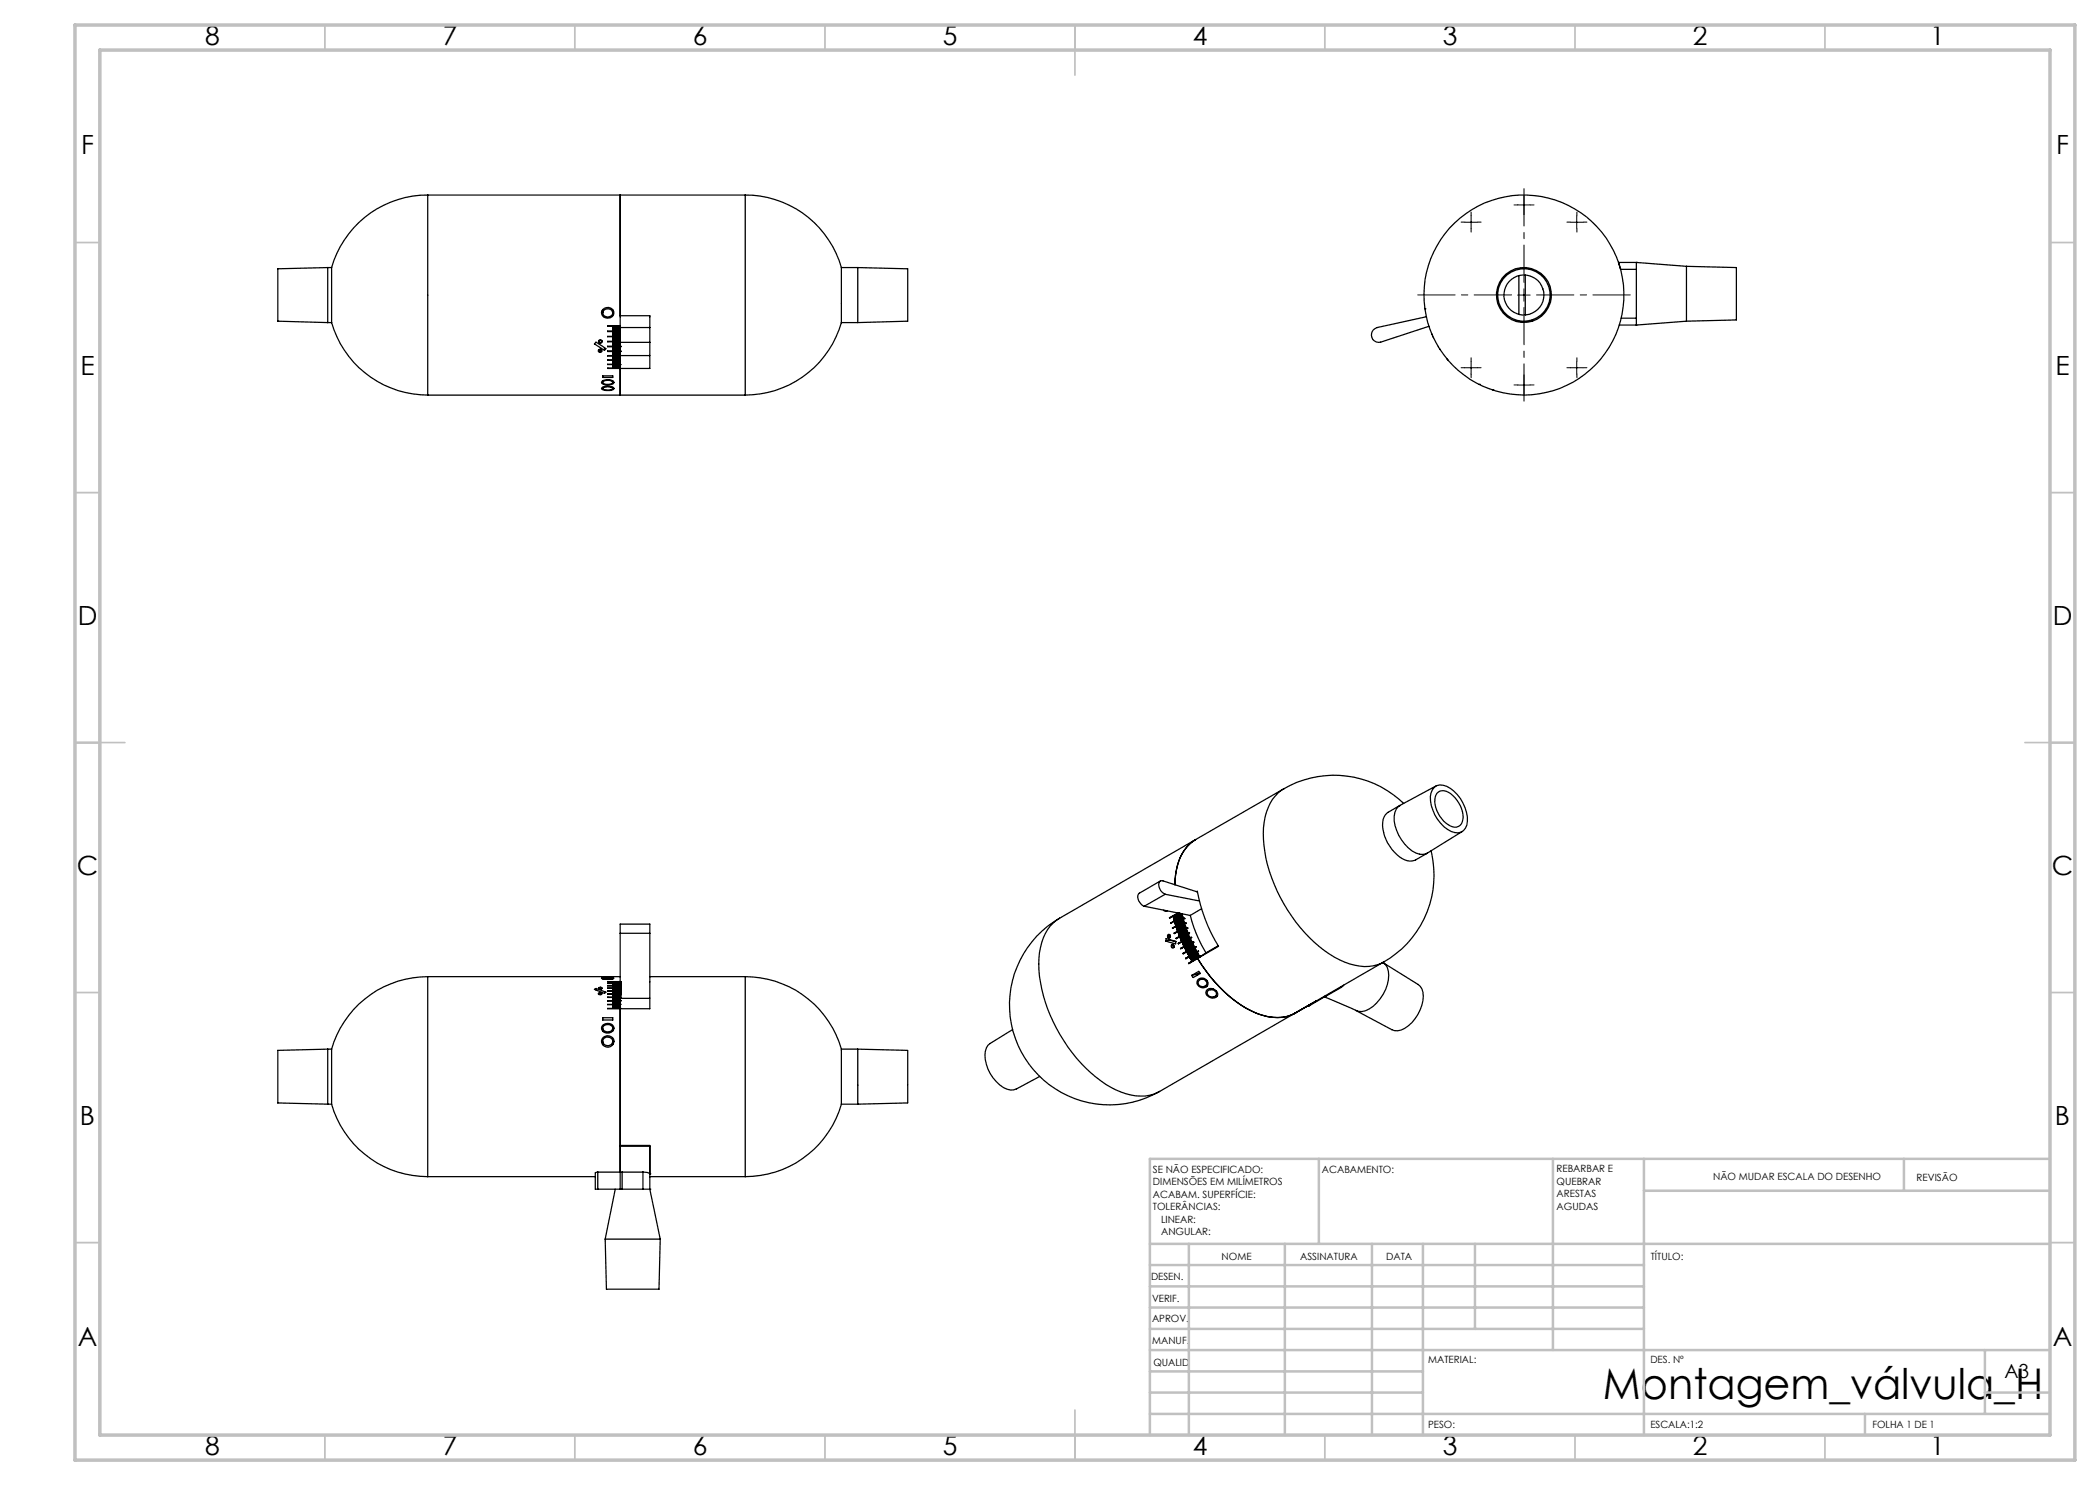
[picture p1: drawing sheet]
<svg xmlns="http://www.w3.org/2000/svg" width="420mm" height="297mm" viewBox="0 0 420 297" stroke-linecap="round" stroke-linejoin="round" font-family="sans-serif">
<path d="M302.3 59h-18.7M304.8 56.5v-18.8M307.3 59h18.8M304.8 61.5v18.7" fill="none" stroke="#000" stroke-width=".2" stroke-dasharray="15.2 1.3 1.3 1.3" stroke-dashoffset="7.8"/>
<g fill="none" stroke="#000" stroke-width=".2" stroke-dasharray="15.2 1.3 1.3 1.3">
<path d="M304.8 39.7v-.7M293 44.4h-.8M294.2 43.2v-.8M294.2 45.7v.7M295.5 44.4h.7M303.6 41h-.8M304.8 42.2v.8M306.1 41h.7M314.1 44.4h-.7M315.4 43.2v-.8M315.4 45.7v.7M316.6 44.4h.8"/>
<path d="M293 73.5h-.8M294.2 72.3v-.8M294.2 74.8v.7M295.5 73.5h.7M303.6 77h-.8M304.8 75.7v-.7M304.8 78.2v.8M306.1 77h.7M314.1 73.5h-.7M315.4 72.3v-.8M315.4 74.8v.7M316.6 73.5h.8"/>
</g>
<g fill="none" stroke="#000" stroke-width=".2">
<path d="M304.8 39.8v2.5M292.9 44.4h2.6M294.2 43.2v2.5M303.5 59h2.5M303.5 41h2.5M304.8 57.7v2.6M314.1 44.4h2.5M315.3 43.2v2.5M292.9 73.6h2.6M294.2 72.3v2.5M303.5 77h2.5M304.8 75.7v2.5"/>
<path d="M314.1 73.6h2.5M315.3 72.3v2.5"/>
</g>
<g fill="none" stroke="#c0c0c0" stroke-width=".35">
<path d="M65 5v5M115 5v5M165 5v5M215 5v10M265 5v5M315 5v5M365 5v5M15 48.5h5M410 48.5h5M15 98.5h5M410 98.5h5M15 148.5h10"/>
<path d="M405 148.5h10M15 198.5h5M410 198.5h5M15 248.5h5M410 248.5h5M65 287v5M115 287v5M165 287v5M215 282v10M265 287v5M315 287v5M365 287v5"/>
</g>
<g fill="none" stroke="#c0c0c0" stroke-width=".5">
<path d="M263.8 231.8v17M310.6 231.8v38.2M328.8 231.8v55.2M328.8 238.2h81.2M380.8 231.8v6.4M410 231.8h-180v55.2M230 248.8h180M230 257.3h98.8M230 253h98.8M237.8 248.8v38.2M257 248.8v38.2M274.4 248.8v38.2"/>
<path d="M284.6 248.8v38.2M295 248.8v17M230 265.8h98.8M230 261.5h98.8M230 278.5h54.6M230 274.3h54.6M230 270h180M397 278.5h13M397 270v12.8M230 282.8h180M373 282.8v4.2"/>
</g>
<path d="M15 5h400v287h-400zM20 10h390v277h-390z" fill="none" stroke="#c0c0c0" stroke-width=".7"/>
<g fill="none" stroke="#000" stroke-width=".25">
<path d="M85.5 39a19.9 19.9 0 0 0-19.2 14.5M85.5 39v40M85.5 39h63.5M149 39a19.9 19.9 0 0 1 19.3 14.5M149 39v40M65.5 53.5h.8M65.5 53.5v11M65.6 53.5l-10 .3v10.4l10 .3M66.3 53.5v11M168.3 53.5v11M168.3 53.5h3.3v11h-3.3M171.5 53.5l10 .3v10.4l-10 .3"/>
<path d="M303.8 55.1v7.8M305 55v8M327.3 52.5l10 .8M327.3 52.5v1.4M327.3 52.5h-3.6l.4 1.4h3.2M327.3 53.9v9.7M327.3 52.5h.1M337.3 53.3l10 .2v10.5l-10 .2M337.3 53.3v10.9M65.5 64.5h.8M66.3 64.5a20.1 20.1 0 0 0 19.2 14.5M85.5 79h63.5"/>
<path d="M119.2 68.4l2 1.3-.3 .4-2-1.3zM119.8 70v.2M119.8 68.1v.2M120.3 69.9v.3M120.3 68.1v.2M120.4 77.5a2.01 2.01 0 0 1 2.4 .2 2.14 2.14 0 0 1-2.5 0zM120.4 76.3a1.75 1.75 0 0 1 2.4 .2 1.61 1.61 0 0 1-2.1 .4l-.4-.3zM120.4 62.2l.1 .1M120.5 61.9a1.23 1.23 0 0 1 1.6-.3 1.23 1.23 0 0 1 .6 1.5 1.26 1.26 0 0 1-1.5 .5 1.26 1.26 0 0 1-.9-1.3zM120.5 75.2h2.1v.3h-2.1zM120.5 61.9v.7M120.5 76.2v.3"/>
<path d="M120.5 77.5v.2M120.6 77.6a1.8 1.8 0 0 1 2 .1 1.67 1.67 0 0 1-2.1 0zM120.7 76.3l.2-.1a1.38 1.38 0 0 1 1.7 .3 1.55 1.55 0 0 1-2.1 0zM120.8 62.1a1 1 0 0 1 1.1-.3 1 1 0 0 1 .6 1 1.02 1.02 0 0 1-1.1 .6 1.02 1.02 0 0 1-.8-1zM120.9 69.5v.6M122.6 65.5h1.4M122.6 65.6h.1M122.6 65.7h.1M122.6 65.8h.1M122.6 66h1.4M122.6 66.4l1.4 .1M122.6 66.5v.1"/>
<path d="M122.6 66.6v.1M122.6 66.8v.1M122.6 66.9l1.4 .1M122.6 67.4h.1M122.6 67.5h.1M122.6 67.8v.1M122.6 68v.1M122.6 68.1l1.4 .1M122.6 68.5h1.4M122.6 68.6h.1M122.6 68.8l1.4 .1M122.6 68.9v.1"/>
<path d="M122.6 69.4h1.4l-1.4 .1h1.4l-1.4 .1h1.4M122.6 69.6v.1M122.6 69.9h.1M122.6 70h.1M122.6 70.3h1.4M122.6 70.5h.1M122.6 70.7v.1M122.6 71h.1M122.6 71.2l1.4 .1h-1.4h1.4M122.6 71.5h1.4l-1.4 .1M122.6 71.6h1.4M122.6 71.8h.1"/>
<path d="M122.6 71.9v.1M122.6 72.2h1.4l-1.4 .1M122.6 72.3l1.4 .1M122.6 72.4h.1M122.6 72.6h1.4M122.6 72.6v.1M122.6 72.8h1.4M122.6 72.9l1.4 .1M122.6 73h.1M122.6 73.1v.1M122.6 73.3h1.4M122.6 73.4l1.4 .1"/>
<path d="M122.6 68.4l7.4 .1M122.6 61.9v.7M122.6 76.2v.3M122.6 77.4v.3M122.6 65.4h1.4M122.6 65.6h1.4M122.6 65.7h1.4M122.6 65.8h1.4M122.6 65.9h1.4M122.6 66.4h1.4M122.6 66.5h1.4M122.6 66.6h1.4"/>
<path d="M122.6 66.8h1.4M122.6 66.9h1.4M122.6 67.4h1.4M122.6 67.5h1.4M122.6 67.8h1.4M122.6 68h1.4M122.6 68.1h1.4M122.6 68.6h1.4M122.6 68.8h1.4M122.6 68.9h1.4M122.6 69.6h1.4M122.6 69.9h1.4"/>
<path d="M122.6 70h1.4M122.6 70.5h1.4M122.6 70.7h1.4M122.6 71h1.4M122.6 71.4h1.4M122.6 71.8h1.4M122.6 71.9h1.4M122.6 72.1h1.4M122.6 72.3h1.4M122.6 72.4h1.4M122.6 72.5h1.4M122.6 72.7h1.4"/>
<path d="M122.6 73h1.4M122.6 73.1h1.4M122.6 73.2h1.4M122.6 73.5h1.4M122.7 62.2l-.1 .1M124 65.5v3M124 73.7v5.3zM124 65.5v-26.5v24.1h6v2.4M124 65.2h-2.5v.1h2.5M124 65.3h-1.4h1.4M124 65.4h-1.4M124 65.9h-1.4"/>
<path d="M124 66.1h-1.4h1.4M124 66.1l-1.4 .1M124 66.2h-2.5v.1h2.5M124 66.4h-1.4M124 66.7l-1.4 .1M124 67h-1.4l1.4 .1M124 67.1h-1.4h1.4M124 67.2h-1.4M124 67.3h-2.5h2.5M124 67.6h-1.4h1.4M124 67.7h-1.4h1.4M124 67.8h-1.4h1.4"/>
<path d="M124 67.9l-1.4 .1M124 68.2l-1.4 .1M124 68.3h-2.5v.1h2.5M124 68.4h-1.4M124 68.5v.1M124 68.6h-1.4l1.4 .2h-1.4M124 68.8h.1M124 69h-1.4l1.4 .1h-1.4h1.4l-1.4 .1M124 69.2h.1M124 69.2h-2.5v.2h2.5M124 69.4h.1M124 69.7h-1.4h1.4"/>
<path d="M124 69.7v.1M124 69.8h-1.4l1.4 .1M124 69.9v.1M124 70l-1.4 .1h1.4l-1.4 .1M124 70.2h.1M124 70.2h-2.5v.1h2.5M124 70.3h.1M124 70.3v.1M124 70.4h-1.4l1.4 .1M124 70.5l-1.4 .1h1.4M124 70.6v.1M124 70.7h-1.4h1.4"/>
<path d="M124 70.8h-1.4l1.4 .1h-1.4l1.4 .1M124 71l-1.4 .1M124 71.1h.1M124 71.2h.1M124 71.3v.1M124 71.4h-1.4M124 71.4v.1M124 71.6h.1M124 71.6v.1M124 71.7h-1.4l1.4 .1M124 71.8l-1.4 .1h1.4M124 72h-2.5l2.5 .1h-1.4"/>
<path d="M124 72.1v.1M124 72.3h.1M124 72.4l-1.4 .1M124 72.7h-1.4M124 72.7v.1M124 72.8h-2.5l2.5 .1M124 72.9h.1M124 73l-1.4 .1h1.4M124 73.2h-1.4v.4M124 73.2v.1M124 73.4h-1.4M124 73.5l-1.4 .1"/>
<path d="M124 73.6h.1M124 65.5h6M124 68.6v1.1M124 69.8v.1M124 70v.3M124 70.4v.2M124 70.7v.6M124 71.4v.2M124 71.7v2M130 65.5v3M130 68.5v5.2h-8.5l2.5-.1M130 71.1h-8.5l2.5 .1"/>
<path d="M168.3 64.5a20.1 20.1 0 0 1-19.3 14.5M285 61.8h.1M285.3 63.4l-9.9 2.1a1.5 1.5 0 0 0-1.1 1.8 1.5 1.5 0 0 0 1.8 1.1l9.7-3.1M286.4 66.8v.1M286.5 67.1v.1M286.7 67.5h.1M287.7 69.4h.1M287.9 69.8h.1M289.3 71.8h.1M289.6 72h.1M295.8 76.9h.1M298.6 78h.1"/>
<path d="M323.8 65h3.5M324.2 63.6h3.1M327.3 63.6v1.4M327.3 65h.1M337.3 64.2l-10 .8M256.8 157.7a20.1 20.1 0 0 1 23.9 3M256.8 157.7a9.3 9.3 0 0 0-4.1 7.9 30.3 30.3 0 0 0 7.3 19.9 21.5 21.5 0 0 0 10.9 7.5 7.9 7.9 0 0 0 5.9-.6M256.8 157.7l-17.7 10.2M286.9 157.4a3 3 0 0 1 3.9 .9 7.7 7.7 0 0 1 2.6 6.7 2.08 2.08 0 0 1-3.2 1.3 7.6 7.6 0 0 1-4-7.7zM287.2 157.2l-9.6 5.3a3.4 3.4 0 0 0-.9 3.9 8 8 0 0 0 4.8 5.8l1.4-.1 2.6-1.5M287.4 158.6a2.14 2.14 0 0 1 3.2 .5 5.5 5.5 0 0 1 1.9 5.3 1.67 1.67 0 0 1-2.8 .6 5.5 5.5 0 0 1-2.5-6zM232.1 176.2l-4.2 2.4a1.76 1.76 0 0 0 .9 2.7"/>
<path d="M233 178.9l6.9 1.3M233 178.9l-4.2 2.4M237.7 169a11 11 0 0 0-2.7 7.9 11.3 11.3 0 0 1 3.1-8.2l1-.8zM239.1 167.9l-27.2 15.8M239.3 178.3h.2a32.5 32.5 0 0 0 4.2 11l-5.9 3.4M239.5 178.4l-6.9-2.2a.76 .76 0 0 0-.8 .3 .76 .76 0 0 0 0 .9 2.13 2.13 0 0 0 1.2 1.5M280 161.1a3.3 3.3 0 0 0-1 4 8 8 0 0 0 4.9 5.7l.7 .1 .9-.3M286.2 170.2a20 20 0 0 1-9.4 22.2M292.5 166.3l-7 4.3M85.5 195.3a20 20 0 0 0-19.2 14.5M85.5 195.3v40M85.5 195.3h38.5"/>
<path d="M118.9 197.9l.3-.2 2 .7-.3 .3zM119.2 197.7v.3M119.7 198.7v-.1a.32 .32 0 0 1 .5-.1 .32 .32 0 0 1 .1 .4 .37 .37 0 0 1-.4 .1 .37 .37 0 0 1-.2-.3zM119.8 197.5h.1a.27 .27 0 0 1 .3-.1 .27 .27 0 0 1 .1 .4 .32 .32 0 0 1-.3 .1 .32 .32 0 0 1-.2-.4zM119.8 198.7l.3-.1 .2 .2-.4 .1zM119.8 198.8v.1M119.8 197.6v.2M119.9 197.6l.4 .1-.3 .1zM120.3 198.8v.1M120.3 195.6l.2-.1a3.7 3.7 0 0 1 2.3 .2 3.4 3.4 0 0 1-2.5-.1zM120.3 197.6v.2M120.5 195.6v.2"/>
<path d="M120.6 195.6l1.5-.1 .4 .2a2.96 2.96 0 0 1-2-.1zM121.5 197.1v.1M121.5 197.1h2.5M122.6 196.4h.1M122.6 196.5h.1M122.6 196.6h.1M122.6 196.7h.1M122.6 196.8h.1M122.6 196.9h.1M122.6 196.9v.1M122.6 197h.1M122.6 197.1h.1"/>
<path d="M122.6 197.2h.1M122.6 197.3h.1M122.6 197.3v.1M122.6 197.4h.1M122.6 197.5h.1M122.6 197.5l1.4 .1M122.6 197.6h.1M122.6 197.7h.1M122.6 197.8h1.4M122.6 197.8h.1M122.6 197.9h.1M122.6 197.9l1.4 .1"/>
<path d="M122.6 198h.1M122.6 198h1.4M122.6 198.1h.1M122.6 198.1v.1M122.6 198.2l1.4 .1M122.6 198.3h.1M122.6 198.3v.1M122.6 198.4h.1M122.6 198.4v.1M122.6 198.5v.1M122.6 198.6h1.4M122.6 198.7h.1"/>
<path d="M122.6 198.7v.1M122.6 198.8l1.4 .1h-1.4M122.6 199h.1M122.6 199.1h1.4l-1.4 .1M122.6 199.3l1.4 .1M122.6 199.4h.1M122.6 199.5h.1M122.6 199.6h1.4M122.6 199.6v.1M122.6 199.7h.1M122.6 199.7v.1M122.6 199.9h.1"/>
<path d="M122.6 195.6v.2M122.6 197.7h1.4M122.6 199.2h.1M122.6 199.6l7.4 .1M122.6 196.4h1.4M122.6 196.5h1.4M122.6 196.6h1.4M122.6 196.7h1.4M122.6 196.8h1.4M122.6 196.9h1.4M122.6 197h1.4M122.6 197.1h1.4"/>
<path d="M122.6 197.2h1.4M122.6 197.3h1.4M122.6 197.4h1.4M122.6 197.5h1.4M122.6 197.9h1.4M122.6 198.1h1.4M122.6 198.3h1.4M122.6 198.4h1.4M122.6 198.5h1.4M122.6 198.7h1.4M122.6 198.9h1.4M122.6 199h1.4"/>
<path d="M122.6 199.2h1.4M122.6 199.3h1.4M122.6 199.5h1.4M122.6 199.7h1.4M122.6 199.9h1.4M122.6 200h1.4M124 186.7v-1.9h6v1.9M124 196.3h-2.5l2.5 .1M124 196.8l-1.4 .1M124 197.3h-1.4M124 197.6h-2.5l2.5 .1M124 198.2h-2.5h2.5"/>
<path d="M124 198.5h-1.4M124 198.8h-2.5h2.5M124 199.2l-1.4 .1M124 199.4h-2.5l2.5 .1M124 199.8h-1.4l1.4 .1M124 199.9l-1.4 .1M124 200h.1M124 199.7h.1M124 199.5v.1M124 199.5h.1M124 199.4h.1M124 199.3h.1"/>
<path d="M124 199.2h.1M124 199v.1M124 199h.1M124 198.9v.1M124 198.8h.1M124 198.7h.1M124 198.6h.1M124 198.5h.1M124 198.4h.1M124 198.3h.1M124 198.2h.1M124 198.1h.1"/>
<path d="M124 198v.1M124 198h.1M124 197.9h.1M124 197.8v.1M124 197.7v.1M124 197.7h.1M124 197.6h.1M124 197.5h.1M124 197.4v.1M124 197.4h.1M124 197.3h.1M124 197.2v.1"/>
<path d="M124 197.2h.1M124 197.1h.1M124 197v.1M124 197h.1M124 196.9h.1M124 196.8h.1M124 196.7v.1M124 196.7h.1M124 196.6v.1M124 196.6h.1M124 196.5v.1M124 196.5h.1"/>
<path d="M124 196.4v.1M124 196.4h.1M124 197.8h.1M124 186.7v9.7M124 196.8v.2M124 197.1v.1M124 197.3v.1M124 197.5v.1M124 197.6v.1M124 197.8v.2M124 198.1v.2M124 198.3v.1"/>
<path d="M124 198.4v3.4M124 186.7h6M124 196.7h-2.5h2.5M130 186.7v15.1h-8.5l2.5-.1M130 195.3h19M149 195.3a20 20 0 0 1 19.3 14.5M149 195.3v40M211.9 183.7a20 20 0 0 0-7.3 27.3 20 20 0 0 0 27.3 7.3M211.9 183.7a8.2 8.2 0 0 0-3.8 5.8 22.8 22.8 0 0 0 1.9 13.6 29.6 29.6 0 0 0 13.2 14.9 9.5 9.5 0 0 0 8.7 .3M228.8 181.3l9.3 1.8M232.7 182a.53 .53 0 0 0 .8 .2M233.2 187.7l2 .6-.1 .5-1.9-.6z"/>
<path d="M233.6 186.9a.33 .33 0 0 1 .5 .3 .33 .33 0 0 1-.5 .3zM233.9 183.5l.1 .1M234 187h-.2M234 188l-.8 .2M234 188l1.2 .3M234 188h.1M234 187.5h-.2M234.2 184.6h.1M234.5 185.6h.2M234.6 183.3h.1M234.7 183.3v.1M234.7 183.4v.1"/>
<path d="M234.7 183.5v.1M234.7 188.9l-.2 .1M234.7 183.5h.1M234.7 183.4h.1M234.7 183.6h.1M234.8 183.8h.1M234.8 183.7h.1M234.8 189.4l-.2 .1M234.8 186.6h.2M234.8 184.1h.1M234.8 184h.1M234.9 184.3h.1"/>
<path d="M234.9 184.5h.2M234.9 184.4h.1M235 184.5l.1 .1M235.1 184.7h.1M235.1 184.9h.1M235.1 185h.1M235.2 184.9h-.1M235.2 185.1h.1M235.2 185.3h.1M235.3 185.4h.1M235.3 185.5h.1M235.3 185.6h.1"/>
<path d="M235.3 185.7h.1M235.4 185.8h.1M235.4 185.9h.1M235.5 186.1h.1M235.5 187.6h-.3M235.6 186.3v.1M235.6 182.6l-1.7 .9M235.6 186.3h.1M235.6 186.4h.1M235.7 182.6h.1M235.7 182.6l-1.8 .9M235.7 182.6l.5 .1"/>
<path d="M235.7 182.6l.8 .2M235.7 182.6l-1.1 .7M235.7 182.8h.1M235.7 182.7h.1M235.7 182.7l-1.1 .6M235.7 182.8l-1 .5M235.7 182.8l.6 .1M235.7 182.7l.6 .2M235.7 182.7l.5 .1M235.7 182.7l-1 .6M235.7 186.7h.1M235.8 182.9h.1"/>
<path d="M235.8 182.9l.5 .1M235.8 182.8l.5 .1M235.8 182.8l-1.1 .6M235.8 182.9l-1.1 .6M235.8 186.8h.1M235.8 183.1h.1M235.8 182.9v.1M235.8 183.1l-1.1 .5M235.8 183.1h.5M235.8 183l.5 .1M235.8 182.9l.5 .2M235.8 182.9l-1.1 .7"/>
<path d="M235.8 183l-1.1 .6M235.8 186.6h-.1M235.8 183.2h.1M235.8 183.2l-1 .5M235.8 183.2l.6 .1M235.8 183.2h.5M235.8 183.1l.5 .1M235.8 183.1l-1 .6M235.8 183.2l-1 .6M235.8 187h.1M235.9 183.3l-1.1 .5M235.9 183.3l-1 .6"/>
<path d="M235.9 183.3l.5 .1M235.9 183.4v.1M235.9 183.4l-1.1 .6M235.9 183.4l.5 .1M235.9 187.1h.1M235.9 186.9h-.1M235.9 183.5h.1M235.9 183.5l-1.1 .6M235.9 183.5h.5M235.9 183.5l1 .2M235.9 183.5l-1.7 1.1M236 183.6v.1"/>
<path d="M236 183.6l-1.8 1M236 183.7h.5M236 183.6l1 .2-.1-.1M236 183.7l-1.1 .6M236 188.6l-.3 .1M236 187l-.1 .1M236 183.8h.1M236 183.8l-1.1 .5M236 183.8l-1.1 .6M236 183.8l.5 .1M236 183.8h.5M236 187.4h.1"/>
<path d="M236 183.9h.1M236 183.9l-1.1 .6M236 183.9l.5 .1M236 183.9h.5M236 183.8l-1.1 .7M236 183.9l-1 .6M236.1 184h.1M236.1 184l-1.1 .5M236.1 184l-1 .6M236.1 187.6h.1M236.1 184l.5 .1M236.1 184h.4"/>
<path d="M236.1 184.1h.1M236.1 187.7v.1M236.1 184.1h.5M236.1 184.1l-1 .6M236.1 187.7h.2M236.1 187.3l-.1 .1M236.1 184.3h.1M236.1 184.2l-1 .5M236.1 184.3h.5M236.1 184.2l.5 .1M236.1 184.3l-1 .6M236.2 184.4h.1"/>
<path d="M236.2 184.4l-1.1 .5M236.2 184.4h.5M236.2 184.3h.4M236.2 184.3l-1.1 .6M236.2 184.4l-1.1 .6M236.2 187.5h-.2M236.2 184.5h.1M236.2 182.8h.1M236.2 184.5h.5M236.2 182.7v.2M236.2 184.5l-1 .6M236.2 187.6h-.1"/>
<path d="M236.2 182.7l-.1 .1M236.3 184.5v.1M236.3 182.9h.1M236.3 184.5l-1.1 .6M236.3 184.6h.9M236.3 184.5l.4 .1M236.3 183h.1M236.3 184.6l-1.8 1M236.3 183.2h.1M236.3 183h-.1M236.3 183.1h.1M236.3 184.7v.1"/>
<path d="M236.3 184.6v.1M236.3 184.7l-1.1 .6M236.3 184.7h.5M236.3 184.7h.4M236.3 183v.1M236.3 187.8h-.2M236.3 183.1h-.1M236.3 184.8l.1 .1M236.3 184.8h.5M236.3 183.3h.1M236.3 184.8l-1 .6M236.4 184.9l.5 .1"/>
<path d="M236.4 183.4h.1M236.4 183.3h.1M236.4 184.9h.4M236.4 184.9l-1.1 .6M236.4 184.9l-1.1 .7M236.4 187.9h-.2M236.4 183.4h-.1M236.4 185v.1M236.4 183.5h.1M236.4 183.4l-.5-.1-1.1 .7M236.4 185.1h.5M236.4 183.4v.1"/>
<path d="M236.4 185l-1.1 .6M236.4 185.1l-1.1 .6M236.4 188h-.1M236.4 185.1h.1M236.4 188.1h-.1M236.4 185.1l-1 .7M236.4 183.5v.1M236.5 185.2h.5l-.1 .1M236.5 183.7h.1M236.5 188.1l-.2 .1M236.5 185.2h.4M236.5 185.2l-1.1 .6"/>
<path d="M236.5 183.7l-.1 .1M236.5 185.3h.1M236.5 185.3l-1.1 .5M236.5 185.3h.5M236.5 183.8v.1M236.5 185.3l-1.1 .6M236.5 183.8h.1M236.5 185.4h.1M236.5 185.4l-1.1 .5M236.5 189.5l-.4 .2M236.5 185.4h.5M236.5 183.9v.1"/>
<path d="M236.5 185.4l-1 .7M236.5 185.5l-1 .6M236.5 184h.1M236.5 183.9h.1M236.6 185.6h.1M236.6 185.5h.1M236.6 184.1h.1M236.6 185.6l-1.1 .5M236.6 188.7v.1M236.6 185.5h.5M236.6 188.3l-.2 .1M236.6 184.1h-.1"/>
<path d="M236.6 184.1l-.5 .1M236.6 184.3h.1M236.6 185.6l-1.8 1M236.6 188.4l-.2 .1M236.6 184.1l-.1 .1M236.6 185.8h.1M236.6 185.7h.1M236.6 185.7l-1.7 1-.1-.1M236.6 188.9l.1 .1M236.6 185.7h.5M236.6 184.3l-.4 .1M236.6 185.7l-1 .6"/>
<path d="M236.6 185.8l-1 .6M236.6 188.5l-.1 .1M236.6 184.3v.1M236.7 185.8v.1M236.7 184.5h.1M236.7 185.8l-1.1 .6M236.7 184.4l-.1 .1M236.7 185.9l-1 .6h.1M236.7 188.6l-.2 .1M236.7 184.5l-.1 .1M236.7 186.1h.1M236.7 186.1l-1 .5"/>
<path d="M236.7 184.7h.1M236.7 188.7h-.1M236.8 186.1v.1M236.8 186.1l-1.1 .6M236.8 184.8h.1M236.8 188.8h-.2M236.8 184.8h-.1M236.8 184.7h-.1M236.8 186.2l.1 .1M236.8 184.9h.1M236.8 186.2l-1 .6M236.8 184.9h-.4"/>
<path d="M236.8 184.9h-.1M236.9 186.3v.1M236.9 186.3l-1.1 .6M236.9 185h-.5M236.9 188.9h-.3M236.9 185h.1M236.9 186.4h.1M236.9 185.1h.1M236.9 186.4l-1.1 .6M236.9 188.9l-.2 .1M236.9 185.1h-.1M236.9 186.5h.1"/>
<path d="M236.9 186.5l-1 .6M236.9 185.1l.1 .2M236.9 186.4l-1 .7M236.9 185.1l-.1 .1M236.9 183.7h-.1M236.9 185.2h.1M237 186.6h.1M237 185.3h.1M237 186.6l-1.1 .5M237 185.3h-.5M237 186.5l-1.1 .6M237 189.1h-.3"/>
<path d="M237 185.3l-.1 .1M237 189.1l-.2 .1M237 185.4v.1M237 185.3v.1M237 186.6l-1.8 1M237 186.7h.1M237 185.5h.1M237 186.7l-1.7 1-.1-.1M237 185.5h-.5M237 186.7l-1 .7M237.1 186.8h.1M237.1 186.8l-1.1 .6"/>
<path d="M237.1 185.5l-.5 .1M237.1 185.5l-.1 .1M237.1 186.9h.1M237.1 185.7h.1M237.1 186.9l-1.1 .5M237.1 186.9l-1.1 .6M237.1 189.3l-.2 .1M237.1 185.7h-.1M237.1 187h.1M237.1 187l-1.1 .5M237.1 189.9h.1M237.1 185.8h-.4"/>
<path d="M237.1 185.7l-.5 .1M237.1 187l-1 .6M237.1 185.8h.1M237.2 187.1h.1M237.2 185.9h.1M237.2 185.9h-.5M237.2 187.1l-1.1 .6M237.2 185.9h-.1M237.2 187.1v.1M237.2 185.9h-.5l-1 .7M237.2 186l-.5 .1M237.2 185.9v.1"/>
<path d="M237.2 184.6v.1l-.9-.1M237.2 187.1l-1.1 .7M237.2 187.2l-1.1 .6M237.2 189.5l-.2 .1M237.2 185.9l-.1 .1M237.2 186.1h.1M237.2 184.6l-.1 .1M237.2 186h.1M237.2 187.3h.1M237.2 187.3l-1.1 .5M237.2 186.1h-.4M237.2 186.1h-.1"/>
<path d="M237.3 187.3v.1M237.3 187.3l-1.1 .6M237.3 186.1v.2M237.3 186.2h-.5M237.3 186.1l-.5 .1M237.3 189.6h-.3M237.3 186.1l-.1 .1M237.3 186.2h-.1M237.3 187.4v.1M237.3 186.3h.1M237.3 187.4l-1 .6M237.3 186.3h-.4"/>
<path d="M237.3 186.2l-.4 .1M237.3 189.6l-.2 .2M237.3 186.2l-.1 .1M237.3 187.5l.1 .1M237.3 187.5l-1 .6M237.3 186.4h-.4M237.3 186.3v.1M237.3 186.3l-.4 .1M237.3 186.3l-.1 .1M237.4 187.6h.1M237.4 186.4h.1M237.4 187.6l-1.1 .6"/>
<path d="M237.4 190.4h.1M237.4 186.4l-.5 .1M237.4 186.4h-.5M237.4 190.4l-.8 .3M237.4 189.7l-.3 .1M237.4 186.4l-.1 .1M237.4 186.5h.1M237.4 190.5h.1M237.4 186.5l-.4 .1M237.4 186.5h-.4M237.4 187.6l-1.7 1.1M237.4 186.5h-.1"/>
<path d="M237.5 187.7h.1M237.5 187.7l-1.8 1.1v-.1M237.5 187.7l-1.1 .7M237.5 189.8l-.4 .1M237.5 187.8v.1M237.5 186.7h.1M237.5 187.8l-1.1 .6M237.5 186.7l-.4 .1M237.5 186.7h-.5M237.5 187.9l-1.1 .6M237.5 189.9l-.3 .1M237.5 186.7h-.1"/>
<path d="M237.5 187.9l-1 .7M237.5 186.8h.1M237.5 186.8l-.4 .1M237.5 186.8h-.4M237.5 185.6l.1 .1h-1M237.5 185.6h-.9M237.5 186.8h-.1M237.5 185.6l-.2 .1M237.6 188h.1M237.6 186.9h.1M237.6 188l-1.1 .6M237.6 186.9l-.5 .1"/>
<path d="M237.6 186.9h-.5M237.6 186.9h-.1M237.6 188.1h.1M237.6 188.1l-1.1 .6M237.6 188l.4-.1-.1 .1M237.6 186.9l-.4 .2M237.6 188l-1.1 .7M237.6 186.9l-.1 .1M237.6 187h.1M237.6 187l-.4 .1M237.6 188.1l-1 .6M237.6 190l-.3 .2"/>
<path d="M237.6 187l-.1 .1M237.6 187v.1M237.7 188.2h.1M237.7 188.2l.4-.1-.2 .1M237.7 187.1v.1M237.7 187.1h.1M237.7 187.1l-.5 .1M237.7 187.1h-.5M237.7 188.2l-1.1 .6M237.7 187.1l-.1 .1M237.7 188.3h.1M237.7 188.3l-1.1 .5"/>
<path d="M237.7 187.3h-.4M237.7 187.2v.1M237.7 187.2l-.4 .1M237.7 187.2l-.5 .1M237.7 188.3l-1.1 .6M237.7 187.2l-.1 .1M237.7 187.3h.1M237.7 188.3l.1 .1M237.7 187.3l-.4 .1M237.7 188.3l-1 .7M237.7 187.3l-.1 .1M237.7 187.3v.1"/>
<path d="M237.8 188.5h.1M237.8 188.5l-1.1 .5M237.8 190.2h.1M237.8 190.2l-.4 .2M237.8 187.4v.1M237.8 187.4l-.5 .1M237.8 188.4l-1.1 .6M237.8 187.4l-.1 .1M237.8 188.5v.1M237.8 187.4h.1M237.8 188.5l-1.1 .6M237.8 190.3h.1"/>
<path d="M237.8 187.5l-.4 .1M237.8 190.3l-.4 .2M237.8 187.5l-.1 .1M237.8 188.6l-1 .6M237.8 187.5h.1M237.9 188.6v.1M237.9 188.6l-1.1 .6M237.9 190.4h.1M237.9 186.5l-.9 .2M237.9 190.4l-.4 .2M237.9 186.5l-.9 .1M237.9 188.7l-1.8 1"/>
<path d="M237.9 186.5l-.2 .1M237.9 188.7v.1M237.9 187.7h.1M237.9 187.7l-.4 .1M237.9 190.5h.1M237.9 187.7h-.4M237.9 188.8l-1 .6M237.9 191.2l-.8 .5M237.9 190.5l-.4 .1M237.9 187.7h-.1M237.9 191.2v.1M237.9 188.8l.1 .1"/>
<path d="M237.9 187.8h.1M237.9 190.6h.1M237.9 190.6l-.3 .1M237.9 187.8l-.4 .1M237.9 187.7v.1M237.9 187.7l-.4 .2M237.9 187.7l-.1 .1M238 187.9h.1M238 188.9l-1.1 .6 .2-.1M238 187.9v.1M238 187.9l-.4 .1M238 187.9h-.2"/>
<path d="M238 190.6l-.4 .3M238 188l-.4 .1M238 190.6v.1M238 188.9l-1 .7M238 188h-.1M238.1 183.1l1.1 3.6 2 3.9M238.1 189v.1M238.1 188h.1M238.1 189l-1.1 .6M238.1 190.7h.1M238.1 190.7l-.4 .2M238.1 188v.1"/>
<path d="M238.1 188l-.5 .1M238.1 189.1l-1.1 .5M238.1 188l-.2 .1M238.1 188l-.1 .1M238.1 189.1h.1M238.1 188.6l.2-.1-.5 .1M238.1 188.1l-.4 .1M238.1 190.8l-.4 .2M238.1 190.8h.1M238.1 189.2h.1M238.1 188.1h.1M238.1 189.2l-1 .6"/>
<path d="M238.1 191.7v.1M238.1 188.2h.1M238.1 188.2l-.4 .1M238.1 188.1l-.4 .2M238.1 189.1l-1 .7M238.1 188.2l-.1 .1M238.2 189.3h.1M238.2 189.3l-1.1 .5M238.2 190.9h.1M238.2 190.9l-.4 .2M238.2 188.2l-.5 .1M238.2 189.2l-1.1 .6"/>
<path d="M238.2 188.2l-.1 .1M238.2 188.3h.1M238.2 191h.1M238.2 189.3l.4-.1-.3 .1M238.2 188.3l-.4 .2M238.2 191l-.4 .2M238.2 188.3l-.4 .1M238.2 188.3l-.2 .1M238.2 189.3l-1.1 .6M238.2 188.4h.1M238.2 188.4l.1 .1M238.2 188.4l-.4 .1"/>
<path d="M238.2 189.4l-1 .6M238.2 188.4l-.1 .1M238.3 189.4v.1M238.3 189.4l-1.1 .6M238.3 188.5l-.4 .1M238.3 188.5h-.1M238.3 189.5l-1.1 .6 .4-.1M238.3 191.2h.1M238.3 187.5l-.8 .2M238.3 187.5l-.9 .1M238.3 191.2l-.4 .2M238.3 187.5l-.3 .1"/>
<path d="M238.3 192.1h.1M238.3 195.1l1.4-.8 .4 .4-1.4 .8zM238.3 188.6l-.4 .2M238.3 189.6l-1 .6M238.3 188.6l-.2 .2M238.3 191.3h.1M238.4 189.6h.1M238.4 188.7h.1M238.4 189.6l-1.1 .6M238.4 188.7l-.5 .1M238.4 189.6l-1.8 1.1M238.4 191.3h.1"/>
<path d="M238.4 189.8h.1M238.4 188.8l-.4 .1M238.4 189.8l-1.8 1v-.1M238.4 191.3v.1M238.4 188.7l-.4 .2M238.4 191.4l-.4 .2M238.4 188.7l-.2 .1M238.4 188.7l-.1 .1M238.4 188.8h.1M238.4 188.8l-.3 .2M238.4 191.4h.1M238.4 189.8l-1 .6"/>
<path d="M238.4 188.8l-.2 .1M238.4 192.2h.1M238.4 188.8l-.1 .1M238.5 188.9h.1M238.5 192.2l-.7 .5M238.5 188.9l-.4 .2M238.5 191.4l-.4 .3M238.5 188.9l-.3 .1M238.5 191.5h.1M238.5 188.9l-.1 .1M238.5 189.9v.1M238.5 189h.1"/>
<path d="M238.5 189l-.4 .1M238.5 189.9l-1 .6M238.5 190l-1 .6M238.5 191.6l-.4 .2M238.5 189l-.2 .1M238.5 191.5v.1M238.5 190h.1M238.5 191.6h.1M238.5 189.1h.1M238.5 189.1l-.3 .1M238.5 189l-.4 .2M238.5 191.6l-.3 .3"/>
<path d="M238.5 189.1l-.2 .1M238.5 189l-.1 .1M238.6 190.1h.1M238.6 190.1l-1.1 .5M238.6 191.7h.1M238.6 189.1v.1M238.6 189.1l-.4 .2M238.6 190l-1.1 .6M238.6 189.1l-.2 .1M238.6 189.2h.1M238.6 190.1l.4-.2-1.1 .7M238.6 189.2l-.4 .2"/>
<path d="M238.6 190.1l-1 .6M238.6 191.7l-.4 .2M238.6 189.2l-.1 .1M238.7 190.2l-1.1 .7M238.7 189.3h.1M238.7 189.3l-.5 .1M238.7 190.2l-1.1 .5M238.7 191.8h.1M238.7 189.3v.1M238.7 191.8l-.4 .2M238.7 189.3l-.3 .1M238.7 189.3l-.2 .1"/>
<path d="M238.7 191.9h.1M238.7 189.3l-.4 .2M238.7 189.3l-.4 .1M238.7 189.3l-.3 .2M238.7 189.4l-.4 .2M238.7 189.4h.1M238.7 190.3l.4-.2-1 .6M238.7 188.4l.1 .1-.9 .2M238.7 188.4l-.8 .3M238.7 190.3l-1 .6M238.7 191.9l-.4 .2M238.7 189.4l-.3 .2"/>
<path d="M238.7 188.4l-.4 .2M238.7 189.4h-.2M238.8 190.4l-1.1 .5M238.8 189.5l-.4 .1M238.8 189.4v.1M238.8 191.9v.1M238.8 189.4l-.2 .1M238.8 190.4v.1M238.8 190.4l-1.1 .6M238.8 189.6l-.4 .2M238.8 189.6h.1M238.8 189.6l-1 .6"/>
<path d="M238.8 189.6l-.1 .1M238.9 190.6h.1M238.9 189.7l-.5 .1M238.9 189.7h.1M238.9 189.7l-1.5 .8M238.9 190.6l-1.1 .6M238.9 189.7l-.4 .2M238.9 190.6l-1.8 1.1M238.9 189.7l-.2 .1M238.9 189.8l-.4 .2M238.9 189.8h.1M238.9 189.8l-1 .6"/>
<path d="M238.9 189.8l-.2 .1M239 190.7h.1M239 189.9h.1M239 189.9v.1M239 189.9l-.4 .1M239 189.9l-1.1 .6M239 189.9l-.3 .1M239 189.9l-.4 .2M239 190.9h.1M239 190.9l-1.1 .5M239 190l-.3 .2M239 190l-.2 .1"/>
<path d="M239.1 190l-.4 .3M239.1 190h.1M239.1 190v.1M239.1 190l-1.1 .6M239.1 190l-.3 .2M239.1 191h.1M239.1 191l-1 .7M239.1 190.1l-.3 .3M239.1 190.1l-1.4 .9M239.1 191l-1.1 .6M239.1 191.1h.1M239.1 190.2l-.3 .2"/>
<path d="M239.1 191.1l.4-.3-1 .6M239.1 190.2h.1M239.1 191.1l-1 .6M239.1 190.2l-1 .6M239.2 190.2v.1M239.2 190.2l-.4 .2M239.2 189.3l-.8 .5M239.2 189.3l-.8 .3M239.2 189.3l-.7 .4M239.2 190.2l-1.1 .6M239.2 190.3h.1M239.2 190.3l-1.4 .8"/>
<path d="M239.2 190.3l-.4 .2M239.3 191.2v.1M239.3 190.4h.1M239.3 190.4l-1.5 .8M239.3 190.4l-.4 .2M239.3 190.4l-1.1 .6M239.3 191.4l-1 .6M239.4 191.4h.1M239.4 190.5l-.4 .3 .4-.2M239.4 190.6l-1.5 .8M239.4 190.5l-.4 .2M239.4 190.5l-1.5 .9"/>
<path d="M239.4 191.5v.1M239.4 190.6h.1M239.4 190.6l.1 .1M239.4 191.5l-1.1 .6M239.4 190.6l-1.1 .7M239.4 190.7l-1.4 .9M239.4 191.6l-1 .6M239.4 190.7l-.4 .2M239.4 194.8l-1.1 .3M239.4 194.8l.1 .2M239.5 191.6h.1M239.5 190.7h.1"/>
<path d="M239.5 191.6l-1.7 1.1M239.5 190.7l-.4 .3M239.5 191.6l-1.1 .6M239.5 190.7l-1.1 .7M239.5 190.7l-1.1 .6M239.5 190.8h.1M239.5 190.8l.1 .1M239.5 190.8l-.4 .2M239.5 190.8l-1.1 .6M239.5 191.7a26.3 26.3 0 0 0 12.3 11.1 8.6 8.6 0 0 0 7.3-.2M239.5 196a1.15 1.15 0 0 1 1.5-.2 1.15 1.15 0 0 1 .4 1.4 1.16 1.16 0 0 1-1.4 .2 1.16 1.16 0 0 1-.5-1.4zM239.5 190.9l-1.4 .8"/>
<path d="M239.6 190.9l-.4 .3 .4-.2M239.6 190.9h.1M239.6 190.9l-1.1 .7M239.6 191l-1.4 .9M239.6 191l-1.1 .6M239.7 191.1l-.4 .3M239.7 190.2v.1l-2.5 1.5-.1-.1M239.7 191.1l-1.5 .8M239.7 191.1v.1M239.7 190.2l-.8 .4M239.7 190.2l-1.8 1M239.7 191.2l-1.4 .8"/>
<path d="M239.7 191.2l-1 .6M239.7 191.2h.1M239.7 191.2l.1 .1M239.7 191.2l-1.4 .9M239.8 196.1a.82 .82 0 0 1 1.2-.1 .82 .82 0 0 1-.1 1.3 .83 .83 0 0 1-1-.1 .83 .83 0 0 1-.1-1.1zM239.8 191.3l-.4 .2M239.8 191.3l-1.1 .6M239.8 191.3h.1M239.8 191.3l-.3 .3M239.8 191.3l-.4 .3M239.8 191.3l-1.4 .9M239.8 191.3l-.3 .2"/>
<path d="M240 194.6l-.6 .2M240.1 191.3l-1.6 .9M240.2 191.2l-.7 .4M240.3 181.7l-2.2 1.4M240.9 195.7l-.7 .2M241.1 197.2l.2 .1M241.2 190.6l-1.7 1.1a26.6 26.6 0 0 0 11.8 11 9.1 9.1 0 0 0 7.5 0l4.5-2.5M241.5 197.9a1.3 1.3 0 0 1 1.4 0 1.3 1.3 0 0 1 .6 1.3 1.4 1.4 0 0 1-2.3-.7zM241.5 197.2l-.7 .1M241.5 198.2a.92 .92 0 0 1 1.2-.2 .92 .92 0 0 1 .4 1.1 .93 .93 0 0 1-1.1 .2 .93 .93 0 0 1-.5-1.1zM242.7 197.8l-.7 .1M243.2 199.2l.2 .1"/>
<path d="M243.5 199.2l-.8 .2M243.6 189.2l-2.4 1.4M264.9 199.2l.1 .1M265 199.3l-3.1 1.9M265.1 199.1l.2 .1M265.3 199.2l-.3 .1M268.1 197.4l.2 .1M268.3 197.5l-3 1.7M268.7 197l-.4 .5M276.6 192.5a3 3 0 0 1 1.1 3.5 8.4 8.4 0 0 1-4.6 6.1 2.89 2.89 0 0 1-2.8-.4l-5.4-2.3M276.7 192.6l6.9 4.3a3.5 3.5 0 0 1 .8 4.1 7 7 0 0 1-4.9 5.2l-1.1-.3-7.2-3.8M276.8 192.4l-13.5 7.8"/>
<path d="M65.5 209.8h.8M65.5 209.8v11M65.6 209.8l-10 .3v10.5l10 .2M66.3 209.8v11M120.5 203.5h2.1v.5h-2.1zM120.5 205.6v.6M120.5 208.2v.7M120.6 207.5a1.23 1.23 0 0 1 1.9-.1 1.23 1.23 0 0 1-.2 1.9 1.23 1.23 0 0 1-1.8-.4 1.07 1.07 0 0 1 .1-1.4zM120.6 205a1.23 1.23 0 0 1 1.4-.3 1.23 1.23 0 0 1 .8 1.1 1.29 1.29 0 0 1-1.4 .8 1.29 1.29 0 0 1-1.1-1zM120.7 207.8a1 1 0 0 1 1.2-.3 1 1 0 0 1 .6 1.1 .97 .97 0 0 1-1.3 .5 .97 .97 0 0 1-.5-1.3zM120.8 205.2a1.03 1.03 0 0 1 1-.3 1.03 1.03 0 0 1 .7 .8 1.04 1.04 0 0 1-1 .7 1.04 1.04 0 0 1-1-.8zM122.6 200l1.4 .1"/>
<path d="M122.6 200.2h.1M122.6 200.3h1.4M122.6 200.3v.1M122.6 200.5h.1M122.6 200.6l1.4 .1h-1.4M122.6 200.8h1.4M122.6 200.8v.1M122.6 201h1.4l-1.4 .1M122.6 201.1l1.4 .1M122.6 201.2h.1M122.6 201.3v.1M122.6 201.5h1.4"/>
<path d="M122.6 201.5v.1M122.6 205.6v.6M122.6 208.2v.7M122.6 200.2h1.4M122.6 200.5h1.4M122.6 200.6h1.4M122.6 200.7h1.4M122.6 201.1h1.4M122.6 201.2h1.4M122.6 201.3h1.4M122.6 201.4h1.4M124 201.8v27.3h6v5.7"/>
<path d="M124 200.1h-1.4M124 200.1h-2.5l2.5 .1M124 200.4h-1.4l1.4 .1M124 200.5l-1.4 .1M124 200.9h-2.5h2.5M124 201.2l-1.4 .1h1.4M124 201.4h-1.4M124 201.6l-1.4 .1M124 201.7h.1M124 201.4v.1M124 201.1h.1M124 200.9v.1"/>
<path d="M124 200.9h.1M124 200.7v.1M124 200.6h.1M124 200.2v.1M124 200.2h.1M124 200.1h.1M124 201.8v32.6M168.3 209.8v11M168.3 209.8l3.3 .1v10.9M171.5 209.8l10 .3v10.5M202.5 205.9l-4.5 2.8a3.6 3.6 0 0 0-.7 4.2 7.7 7.7 0 0 0 4.1 4.9l.7 .2 1.2-.2M207.9 215.3l-4.6 2.5"/>
<path d="M258.9 202.7h.1M259.1 202.6l-27.2 15.7M259.1 202.6l-.2 .1M261.6 201.2h.1M261.6 201.2h.3M261.7 201.1l.2 .1M263.3 200.2l-4.4 2.5M263.3 200.2l-.2 .1M65.5 220.8h.8M66.3 220.8a20.1 20.1 0 0 0 19.2 14.5M85.5 235.3h33.6M119.6 234.4l-.5 .2v3.2h.5"/>
<path d="M119.6 234.4h9M119.6 237.8h9M119.6 234.4v3.4M123 237.8l-2 10M124 234.4v-5.2h6v5.6M124 234.4v3.4M124.4 234.4v3.4M128.6 237.8h1.4M128.6 234.4l.8 .1 .6 .3M128.6 234.4v3.4M130 237.8l2 10M130 234.8h.1"/>
<path d="M130 237.8h.1M130 234.8v3M130 235.3h19M168.3 220.8a20.1 20.1 0 0 1-19.3 14.5M168.3 220.8h3.3M181.5 220.6l-10 .2M121 247.8h11M121 247.8l.3 10h10.5l.2-10"/>
<circle cx="304.8" cy="59" r="4"/>
<circle cx="304.8" cy="59" r="5.3"/>
<circle cx="304.8" cy="59" r="20"/>
<circle cx="304.8" cy="59" r="5.5"/>
<circle cx="120" cy="70.2" r=".24"/>
<circle cx="120" cy="70.2" r=".34"/>
<circle cx="120.1" cy="68.3" r=".35"/>
<circle cx="120.1" cy="68.3" r=".24"/>
<circle cx="233.8" cy="187.3" r=".22"/>
<circle cx="234.5" cy="189.2" r=".35"/>
<circle cx="234.5" cy="189.2" r=".23"/>
</g>
<text font-size="8.5" x="320.6" y="279.7">Montagem_válvula_H</text>
<g font-size="5.3">
<text x="41" y="9">8</text>
<text x="88.5" y="9">7</text>
<text x="138.5" y="9">6</text>
<text x="188.5" y="9">5</text>
<text x="238.5" y="9">4</text>
<text x="288.5" y="9">3</text>
<text x="338.5" y="9">2</text>
<text x="386" y="9">1</text>
<text x="16.2" y="30.8">F</text>
<text x="411.2" y="30.8">F</text>
<text x="16.1" y="75">E</text>
<text x="411.1" y="75">E</text>
<text x="15.5" y="125">D</text>
<text x="410.5" y="125">D</text>
<text x="15.4" y="175">C</text>
<text x="410.4" y="175">C</text>
<text x="16" y="225">B</text>
<text x="411" y="225">B</text>
<text x="15.5" y="269.3">A</text>
<text x="410.5" y="269.3">A</text>
<text x="41" y="291">8</text>
<text x="88.5" y="291">7</text>
<text x="138.5" y="291">6</text>
<text x="188.5" y="291">5</text>
<text x="238.5" y="291">4</text>
<text x="288.5" y="291">3</text>
<text x="338.5" y="291">2</text>
<text x="386" y="291">1</text>
</g>
<text font-size="3.9" x="400.9" y="275.5">A3</text>
<g font-size="2">
<text x="230.6" y="234.6">SE NÃO ESPECIFICADO:</text>
<text x="230.6" y="237.1">DIMENSÕES EM MILÍMETROS</text>
<text x="230.6" y="239.6">ACABAM. SUPERFÍCIE:</text>
<text x="264.4" y="234.6">ACABAMENTO:</text>
<text x="311.3" y="234.5">REBARBAR E</text>
<text x="311.3" y="237">QUEBRAR</text>
<text x="311.3" y="239.5">ARESTAS</text>
<text x="342.6" y="236">NÃO MUDAR ESCALA DO DESENHO</text>
<text x="383.3" y="236.2">REVISÃO</text>
<text x="230.6" y="242.1">TOLERÂNCIAS:</text>
<text x="232.2" y="244.6">LINEAR:</text>
<text x="311.3" y="242">AGUDAS</text>
<text x="232.2" y="247.1">ANGULAR:</text>
<text x="244.3" y="252">NOME</text>
<text x="260" y="251.9">ASSINATURA</text>
<text x="277.2" y="251.9">DATA</text>
<text x="330.2" y="251.9">TÍTULO:</text>
<text x="230.2" y="256.1">DESEN.</text>
<text x="230.4" y="260.3">VERIF.</text>
<text x="230.4" y="264.4">APROV.</text>
<text x="230.5" y="268.8">MANUF.</text>
<text x="230.7" y="273.1">QUALID</text>
<text x="285.7" y="272.5">MATERIAL:</text>
<text x="330.1" y="272.5">DES. Nº</text>
<text x="285.6" y="285.5">PESO:</text>
<text x="330.1" y="285.6">ESCALA:1:2</text>
<text x="374.5" y="285.6">FOLHA 1 DE 1</text>
</g>
</svg>
